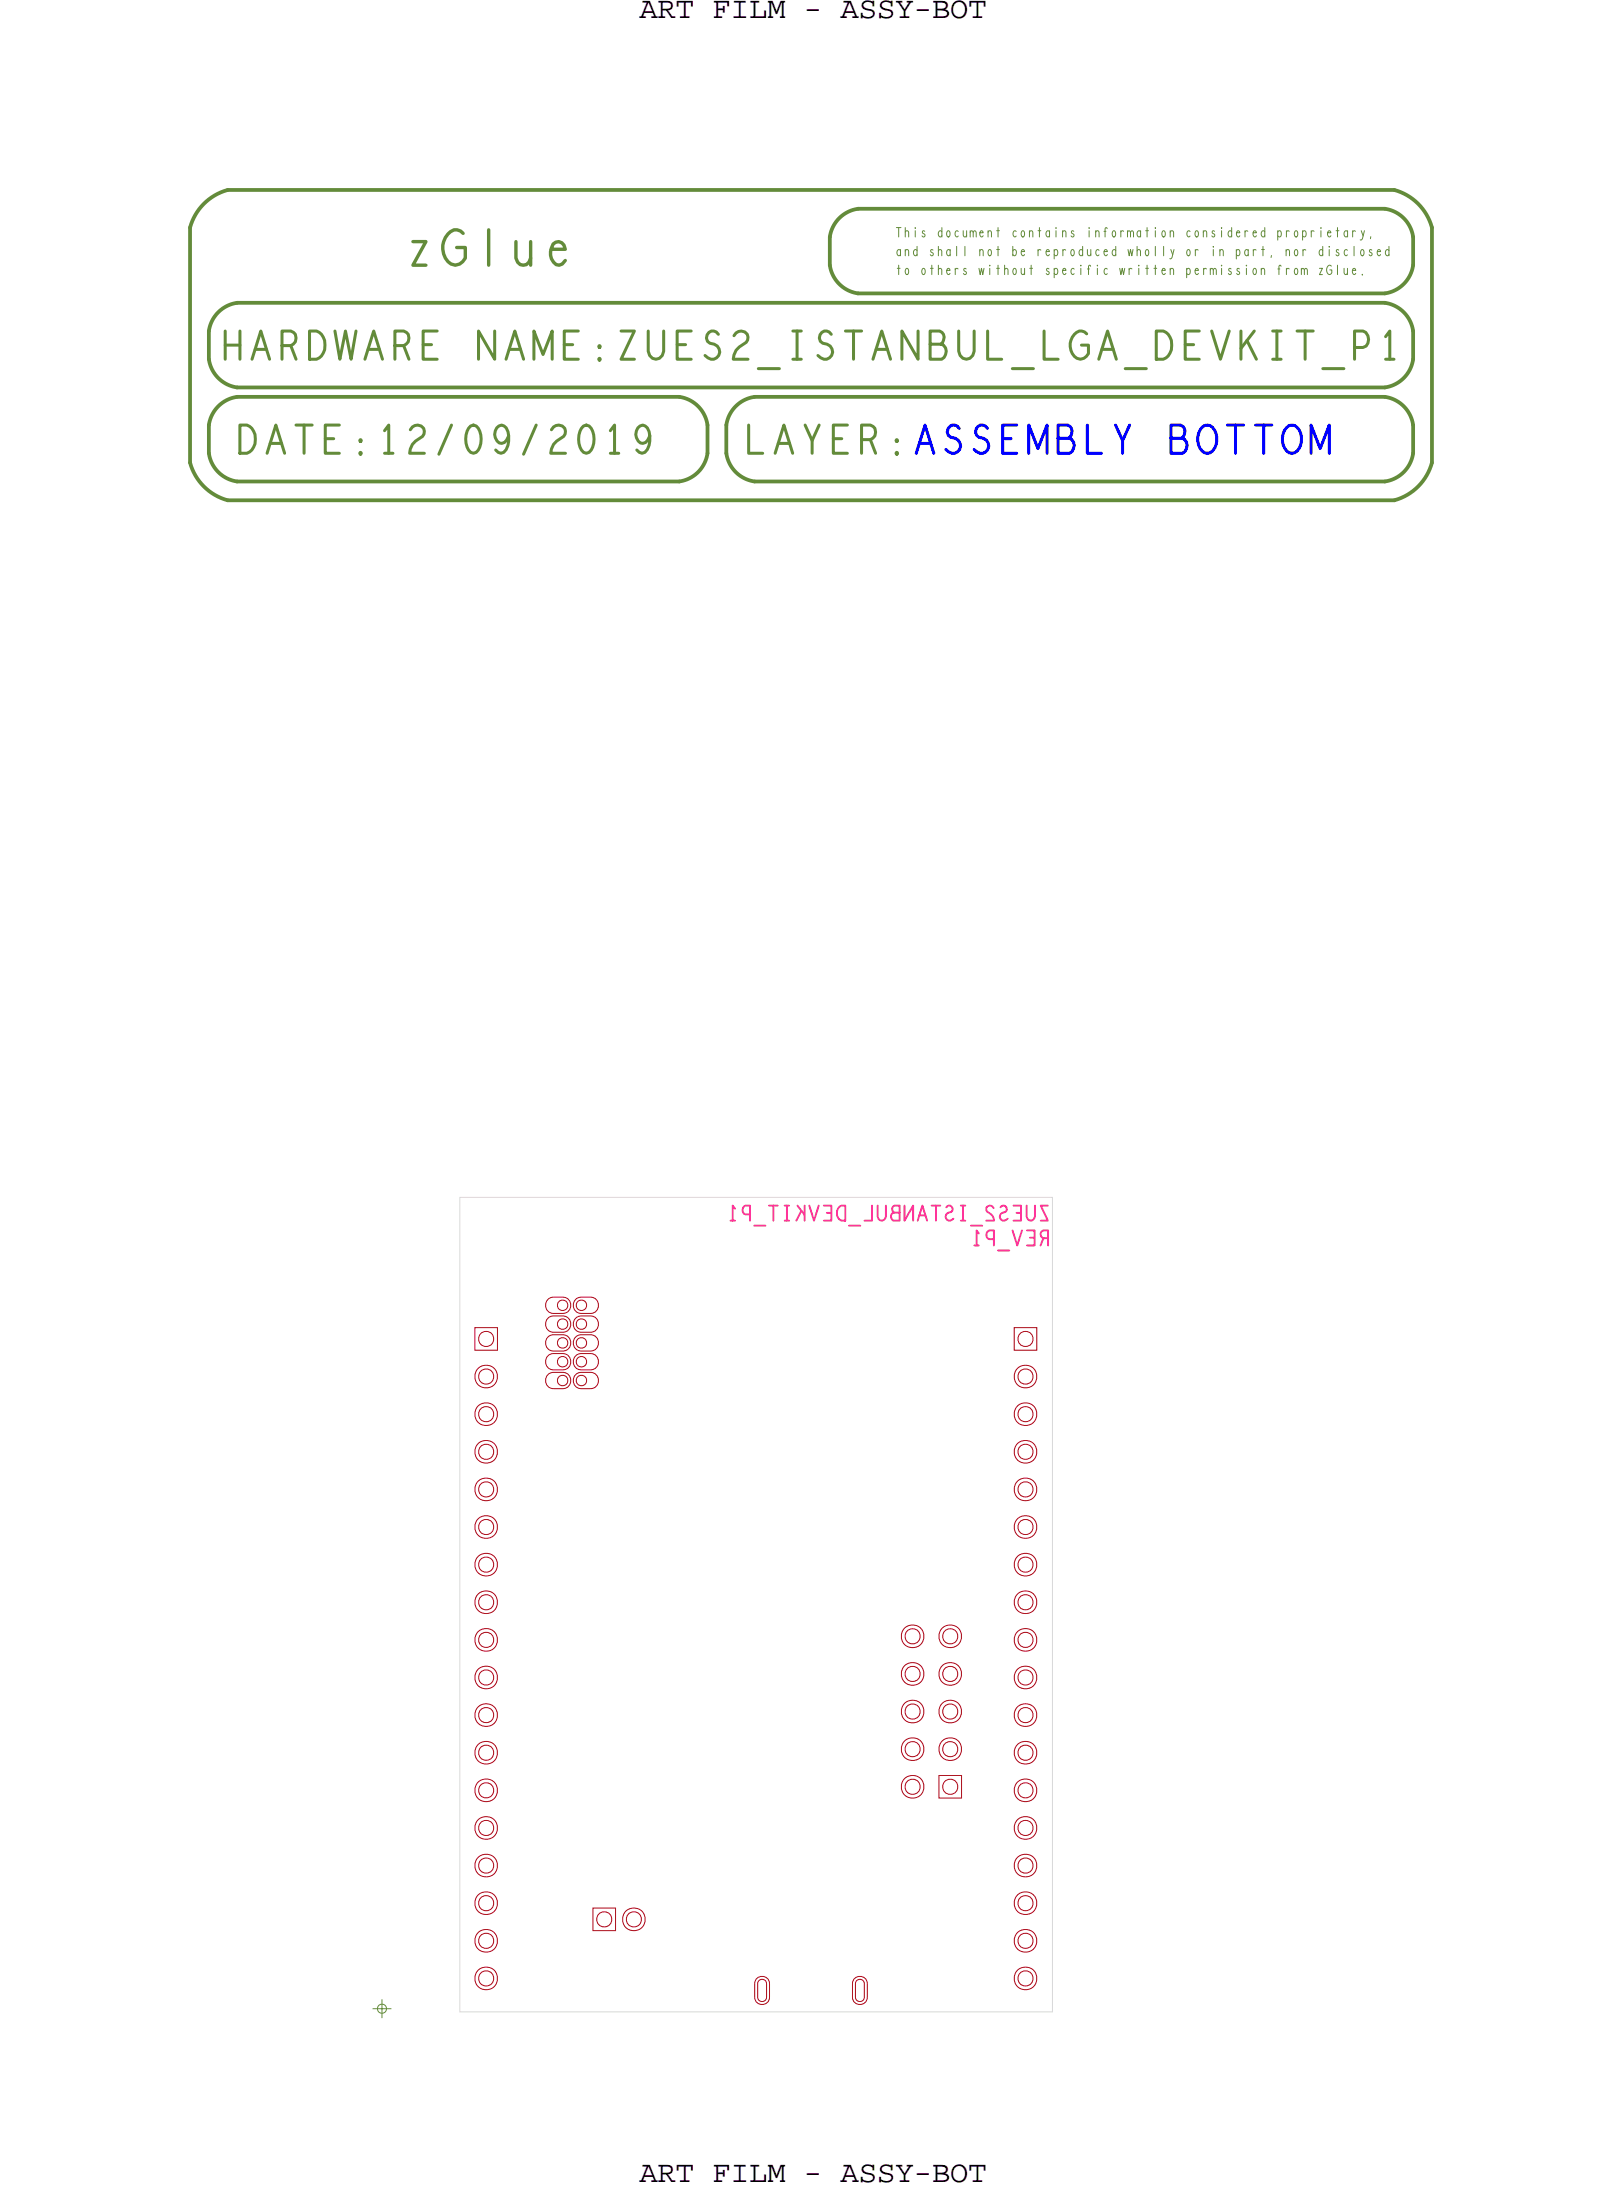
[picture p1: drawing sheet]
<svg xmlns="http://www.w3.org/2000/svg" width="109mm" height="149mm" viewBox="0 0 109 149" stroke-linecap="round" stroke-linejoin="round" font-family="sans-serif">
<!-- layer: Board Outline -->
<path d="M31 80.9h40v55h-40z" fill="none" stroke="#d9d9d9" stroke-width=".07"/>
<!-- layer: Components -->
<g fill="none" stroke="#638b3a" stroke-width=".25">
<path d="M12.8 15.4v15.8zM15.4 12.8h78.7zM15.4 12.8a3.6 3.6 0 0 0-2.6 2.6M56 17.9a2.24 2.24 0 0 0 1.9 1.9M56 16v1.9zM57.9 14.1h35.6zM57.9 19.8h35.6zM57.9 14.1a2.24 2.24 0 0 0-1.9 1.9M93.5 14.1a2.24 2.24 0 0 1 1.9 1.9M94.1 12.8a3.6 3.6 0 0 1 2.5 2.6M95.4 17.9a2.24 2.24 0 0 1-1.9 1.9M95.4 16v1.9z"/>
<path d="M96.6 15.4v15.8zM12.8 31.2a3.6 3.6 0 0 0 2.6 2.6M14.1 24.3a2.24 2.24 0 0 0 1.9 1.9M14.1 30.6a2.24 2.24 0 0 0 1.9 1.9M14.1 22.4v1.9zM14.1 28.7v1.9zM15.4 33.8h78.7zM16 26.2h77.5zM16 20.4h77.5zM16 26.8h29.8zM16 32.5h29.8zM16 20.4a2.24 2.24 0 0 0-1.9 2"/>
<path d="M16 26.8a2.24 2.24 0 0 0-1.9 1.9M45.8 26.8a2.24 2.24 0 0 1 2 1.9M47.8 30.6a2.24 2.24 0 0 1-2 1.9M47.8 28.7v1.9zM49 30.6a2.24 2.24 0 0 0 1.9 1.9M49 28.7v1.9zM50.9 32.5h42.6zM50.9 26.8h42.6zM50.9 26.8a2.24 2.24 0 0 0-1.9 1.9M93.5 20.4a2.24 2.24 0 0 1 1.9 2M93.5 26.8a2.24 2.24 0 0 1 1.9 1.9M95.4 24.3a2.24 2.24 0 0 1-1.9 1.9"/>
<path d="M95.4 30.6a2.24 2.24 0 0 1-1.9 1.9M95.4 22.4v1.9zM95.4 28.7v1.9zM96.6 31.2a3.6 3.6 0 0 1-2.5 2.6"/>
</g>
<!-- layer: Nets -->
<g fill="none" stroke="#a90512" stroke-width=".07">
<path d="M32.1 89.6h1.5v1.6h-1.5zM37 92.8l.4-.1h.6l.3 .1 .2 .3v.3l-.2 .3-.3 .1h-.6l-.4-.1-.2-.3v-.3zM37 91.5l.4-.1h.6l.3 .1 .2 .3v.3l-.2 .3-.3 .1h-.6l-.4-.1-.2-.3v-.3zM37 87.7l.4-.1h.6l.3 .1 .2 .3v.3l-.2 .3-.3 .1h-.6l-.4-.1-.2-.3v-.3zM37 90.2l.4-.1h.6l.3 .1 .2 .3v.3l-.2 .3-.3 .1h-.6l-.4-.1-.2-.3v-.3zM37 89l.4-.1h.6l.3 .1 .2 .2v.4l-.2 .2-.3 .2h-.6l-.4-.2-.2-.2v-.4zM37.7 93l.3-.1 .2 .1 .1 .2-.1 .3-.2 .1-.3-.1-.1-.3zM37.7 91.7l.3-.1 .2 .1 .1 .2-.1 .3-.2 .1-.3-.1-.1-.3zM37.7 87.9l.3-.1 .2 .1 .1 .2-.1 .3-.2 .1-.3-.1-.1-.3zM37.7 90.4l.3-.1 .2 .1 .1 .3-.1 .2-.2 .1-.3-.1-.1-.2zM37.7 89.2l.3-.1 .2 .1 .1 .2-.1 .2-.2 .2-.3-.2-.1-.2zM38.9 92.8l.3-.1h.6l.4 .1 .2 .3v.3l-.2 .3-.4 .1h-.6l-.3-.1-.2-.3v-.3z"/>
<path d="M38.9 91.5l.3-.1h.6l.4 .1 .2 .3v.3l-.2 .3-.4 .1h-.6l-.3-.1-.2-.3v-.3zM38.9 90.2l.3-.1h.6l.4 .1 .2 .3v.3l-.2 .3-.4 .1h-.6l-.3-.1-.2-.3v-.3zM38.9 89l.3-.1h.6l.4 .1 .2 .2v.4l-.2 .2-.4 .2h-.6l-.3-.2-.2-.2v-.4zM38.9 87.7l.3-.1h.6l.4 .1 .2 .3v.3l-.2 .3-.4 .1h-.6l-.3-.1-.2-.3v-.3zM39 93l.2-.1 .3 .1 .1 .2-.1 .3-.3 .1-.2-.1-.1-.3zM39 91.7l.2-.1 .3 .1 .1 .2-.1 .3-.3 .1-.2-.1-.1-.3zM39 90.4l.2-.1 .3 .1 .1 .3-.1 .2-.3 .1-.2-.1-.1-.2zM39 89.2l.2-.1 .3 .1 .1 .2-.1 .2-.3 .2-.2-.2-.1-.2zM39 87.9l.2-.1 .3 .1 .1 .2-.1 .3-.3 .1-.2-.1-.1-.3zM68.5 89.6h1.5v1.6h-1.5zM63.4 119.9h1.5v1.5h-1.5zM40 128.8h1.5v1.6h-1.5z"/>
<path d="M51 133.6l.3-.1h.3l.2 .1 .1 .4v.9l-.1 .3-.2 .1h-.3l-.3-.1-.1-.3v-.9zM51.2 133.7h.2h.2l.1 .3v.9l-.1 .2-.2 .1-.2-.1-.1-.2v-.9zM57.6 133.6l.3-.1h.3l.2 .1 .1 .4v.9l-.1 .3-.2 .1h-.3l-.3-.1-.1-.3v-.9zM57.8 133.7h.2h.2l.1 .3v.9l-.1 .2-.2 .1-.2-.1-.1-.2v-.9z"/>
<circle cx="32.8" cy="93" r=".51"/>
<circle cx="32.8" cy="95.5" r=".51"/>
<circle cx="32.8" cy="90.4" r=".51"/>
<circle cx="32.8" cy="98" r=".51"/>
<circle cx="32.8" cy="93" r=".77"/>
<circle cx="32.8" cy="95.5" r=".77"/>
<circle cx="32.8" cy="98" r=".77"/>
<circle cx="69.2" cy="93" r=".51"/>
<circle cx="69.2" cy="95.5" r=".51"/>
<circle cx="69.2" cy="90.4" r=".51"/>
<circle cx="69.2" cy="98" r=".51"/>
<circle cx="69.2" cy="93" r=".77"/>
<circle cx="69.2" cy="98" r=".77"/>
<circle cx="69.2" cy="95.5" r=".77"/>
<circle cx="32.8" cy="108.2" r=".51"/>
<circle cx="32.8" cy="105.7" r=".51"/>
<circle cx="32.8" cy="118.4" r=".51"/>
<circle cx="32.8" cy="103.1" r=".51"/>
<circle cx="32.8" cy="110.7" r=".51"/>
<circle cx="32.8" cy="100.6" r=".51"/>
<circle cx="32.8" cy="113.3" r=".51"/>
<circle cx="32.8" cy="115.8" r=".51"/>
<circle cx="32.8" cy="108.2" r=".77"/>
<circle cx="32.8" cy="113.3" r=".77"/>
<circle cx="32.8" cy="118.4" r=".77"/>
<circle cx="32.8" cy="105.7" r=".77"/>
<circle cx="32.8" cy="103.1" r=".77"/>
<circle cx="32.8" cy="110.7" r=".77"/>
<circle cx="32.8" cy="115.8" r=".77"/>
<circle cx="32.8" cy="100.6" r=".77"/>
<circle cx="61.6" cy="110.5" r=".51"/>
<circle cx="61.6" cy="115.6" r=".51"/>
<circle cx="61.6" cy="113" r=".51"/>
<circle cx="61.6" cy="118.1" r=".51"/>
<circle cx="61.6" cy="118.1" r=".77"/>
<circle cx="61.6" cy="110.5" r=".77"/>
<circle cx="61.6" cy="113" r=".77"/>
<circle cx="61.6" cy="115.6" r=".77"/>
<circle cx="64.1" cy="110.5" r=".51"/>
<circle cx="64.1" cy="115.6" r=".51"/>
<circle cx="64.1" cy="113" r=".51"/>
<circle cx="64.1" cy="118.1" r=".51"/>
<circle cx="64.1" cy="115.6" r=".77"/>
<circle cx="64.1" cy="110.5" r=".77"/>
<circle cx="64.1" cy="118.1" r=".77"/>
<circle cx="64.1" cy="113" r=".77"/>
<circle cx="69.2" cy="108.2" r=".51"/>
<circle cx="69.2" cy="105.7" r=".51"/>
<circle cx="69.2" cy="118.4" r=".51"/>
<circle cx="69.2" cy="103.1" r=".51"/>
<circle cx="69.2" cy="110.7" r=".51"/>
<circle cx="69.2" cy="100.6" r=".51"/>
<circle cx="69.2" cy="113.3" r=".51"/>
<circle cx="69.2" cy="115.8" r=".51"/>
<circle cx="69.2" cy="103.1" r=".77"/>
<circle cx="69.2" cy="115.8" r=".77"/>
<circle cx="69.2" cy="118.4" r=".77"/>
<circle cx="69.2" cy="105.7" r=".77"/>
<circle cx="69.2" cy="100.6" r=".77"/>
<circle cx="69.2" cy="110.7" r=".77"/>
<circle cx="69.2" cy="108.2" r=".77"/>
<circle cx="69.2" cy="113.3" r=".77"/>
<circle cx="32.8" cy="131.1" r=".51"/>
<circle cx="32.8" cy="133.6" r=".51"/>
<circle cx="32.8" cy="120.9" r=".51"/>
<circle cx="32.8" cy="126" r=".51"/>
<circle cx="32.8" cy="128.5" r=".51"/>
<circle cx="32.8" cy="123.4" r=".51"/>
<circle cx="32.8" cy="131.1" r=".77"/>
<circle cx="32.8" cy="123.4" r=".77"/>
<circle cx="32.8" cy="128.5" r=".77"/>
<circle cx="32.8" cy="133.6" r=".77"/>
<circle cx="32.8" cy="126" r=".77"/>
<circle cx="32.8" cy="120.9" r=".77"/>
<circle cx="40.8" cy="129.6" r=".51"/>
<circle cx="42.8" cy="129.6" r=".51"/>
<circle cx="42.8" cy="129.6" r=".77"/>
<circle cx="61.6" cy="120.7" r=".51"/>
<circle cx="61.6" cy="120.7" r=".77"/>
<circle cx="64.1" cy="120.7" r=".51"/>
<circle cx="69.2" cy="131.1" r=".51"/>
<circle cx="69.2" cy="133.6" r=".51"/>
<circle cx="69.2" cy="120.9" r=".51"/>
<circle cx="69.2" cy="123.4" r=".51"/>
<circle cx="69.2" cy="128.5" r=".51"/>
<circle cx="69.2" cy="126" r=".51"/>
<circle cx="69.2" cy="126" r=".77"/>
<circle cx="69.2" cy="133.6" r=".77"/>
<circle cx="69.2" cy="120.9" r=".77"/>
<circle cx="69.2" cy="128.5" r=".77"/>
<circle cx="69.2" cy="123.4" r=".77"/>
<circle cx="69.2" cy="131.1" r=".77"/>
</g>
<!-- layer: Text -->
<g fill="none" stroke="#638b3a" stroke-width=".07">
<path d="M60.7 17.9v.6M61.9 16.6v.7M62.9 17.9v.6M63.3 16.6v.7M63.3 17.9v.6M63.6 15.4v.6M64.6 16.6v.7M65.1 16.6v.7M67.4 15.4v.6M67.4 16.6v.7M68.4 16.6v.7M73.1 16.6v.7"/>
<path d="M75.3 16.6v.7M76.7 16.6v.7M78 16.6v.7M78.5 16.6v.7M85.2 16.6v.7M86.2 18.2h.2M86.5 18l-.1-.1-.1 .1v.5M89.1 18.1h.2l-.2 .4h.2M89.9 18a.28 .28 0 0 0-.4 .1 .28 .28 0 0 0 .1 .4h.1l.2-.1v-.2h-.1M90.3 17.9v.6"/>
</g>
<g fill="none" stroke="#638b3a" stroke-width=".2">
<path d="M15.2 22.4v1.9M16.2 28.7a.99 .99 0 0 1 1 .6 .99 .99 0 0 1-.2 1.1l-.3 .2h-.5zM16.2 22.4v1.9M17 24.3l.6-1.9 .6 1.9M18 30.6l.6-1.9 .6 1.9M18.2 29.9h.8M19 23.3h.6a.52 .52 0 0 0 .4-.5 .52 .52 0 0 0-.4-.4h-.6v1.9M20 28.7h1.1M20.5 28.7v1.9M20.9 22.4a.99 .99 0 0 1 1 .5 .99 .99 0 0 1-.2 1.1l-.3 .3h-.5zM22 29.6h.5M22.6 22.4l.3 1.9 .4-1.9 .4 1.9 .3-1.9"/>
<path d="M22.9 28.7h-.9v1.9h.9M24.3 29.7l.1 .1zM24.3 30.6h.1zM24.6 24.3l.6-1.9 .6 1.9M26 29.1l.2-.4v1.9M26 30.6h.5M26.7 23.3h.5a.52 .52 0 0 0 .4-.5 .52 .52 0 0 0-.4-.4h-.5v1.9M27.7 29a.48 .48 0 0 1 .7-.3 .48 .48 0 0 1 .1 .8 1.28 1.28 0 0 0-.9 1.1h1M29.5 22.4h-.9v1.9h.9M30.5 28.7l-.9 2M31.8 28.8a.43 .43 0 0 1 .6 .3 1.37 1.37 0 0 1-.3 1.4 .43 .43 0 0 1-.6-.3 1.37 1.37 0 0 1 .3-1.4zM33.4 22.4v1.9l-1.1-1.9v1.9"/>
<path d="M34.2 24.3l.5-1.9 .6 1.9M34.3 29.4l-.1 .3a.37 .37 0 0 1-.6 .1 .66 .66 0 0 1 .3-1.1 1.03 1.03 0 0 1 .4 1.4l-.3 .4-.2 .1-.3-.2M34.4 23.6h.7M36 24.3v-1.9l.7 1.5 .6-1.5v1.9M36.2 28.7l-.9 2M37.2 29a.48 .48 0 0 1 .7-.3 .48 .48 0 0 1 .1 .8 1.28 1.28 0 0 0-.8 1.1h1M38.1 23.3h.6M39 22.4h-.9v1.9h.9M39.4 28.8a.43 .43 0 0 1 .6 .3 1.37 1.37 0 0 1-.2 1.4 .43 .43 0 0 1-.7-.3 1.37 1.37 0 0 1 .3-1.4zM40.4 23.4h.1zM40.4 24.2l.1 .1zM41.2 29.1l.3-.4v1.9"/>
<path d="M41.2 30.6h.6M41.9 22.4h.9l-.9 1.9h.9M43.8 22.4v1.3a.52 .52 0 0 0 .5 .6 .52 .52 0 0 0 .5-.6v-1.3M43.9 29.4l-.2 .3a.37 .37 0 0 1-.6 .1 .66 .66 0 0 1 .3-1.1 1.03 1.03 0 0 1 .4 1.4l-.3 .4-.2 .1-.3-.2M45.7 23.3h.6M46.7 22.4h-1v1.9h1M48.5 22.6a.43 .43 0 0 0-.7-.1 .43 .43 0 0 0 .1 .7 .55 .55 0 0 1 .7 .7 .55 .55 0 0 1-1 .1M49.5 22.7a.48 .48 0 0 1 .7-.3 .48 .48 0 0 1 .2 .7 1.28 1.28 0 0 0-.9 1.2h1M50.5 28.7v1.9h1M51.2 24.9h1.4M52.3 30.6l.6-1.9 .6 1.9M52.5 29.9h.8"/>
<path d="M53.5 24.3h.6M53.5 22.4h.6M53.8 22.4v1.9M54.3 28.7l.5 1v.9M55.3 28.7l-.5 1M56.1 22.6a.43 .43 0 0 0-.7-.1 .43 .43 0 0 0 .1 .7 .55 .55 0 0 1 .7 .7 .55 .55 0 0 1-1 .1M56.2 29.6h.6M57.1 22.4h1.1M57.2 28.7h-1v1.9h1M57.6 22.4v1.9M58.1 29.7h.6a.52 .52 0 0 0 .4-.5 .52 .52 0 0 0-.4-.5h-.6v1.9M58.7 29.7l.4 .9"/>
<path d="M58.9 24.3l.6-1.9 .6 1.9M59.1 23.6h.8M60.5 29.7l.1 .1zM60.5 30.6h.1zM62 22.4v1.9l-1.1-1.9v1.9M62.8 23.2h.7a.55 .55 0 0 1 .4 .5 .55 .55 0 0 1-.3 .6h-.8v-1.9h.6a.51 .51 0 0 1 .1 .8M64.7 22.4v1.3a.52 .52 0 0 0 .5 .6 .52 .52 0 0 0 .5-.6v-1.3M66.7 22.4v1.9h.9M68.3 24.9h1.4M70.5 22.4v1.9h.9M73.3 22.5a.69 .69 0 0 0-.7 0 .69 .69 0 0 0-.4 .7 .93 .93 0 0 0 .7 1.1l.3-.1 .3-.3v-.6h-.5M74.2 24.3l.6-1.9 .5 1.9"/>
<path d="M74.4 23.6h.7M75.9 24.9h1.5M78 22.4a.99 .99 0 0 1 1 .5 .99 .99 0 0 1-.2 1.1l-.3 .3h-.5zM80 23.3h.6M80.9 22.4h-.9v1.9h.9M81.8 22.4l.6 1.9 .6-1.9M83.8 22.4v1.9M84.2 23l.6 1.3M84.7 22.4l-.9 1.1M85.9 24.3h.6M85.9 22.4h.6M86.2 22.4v1.9"/>
<path d="M87.5 22.4h1.1M88.1 22.4v1.9M89.3 24.9h1.4M91.4 23.5h.6a.6 .6 0 0 0 .4-.6 .6 .6 0 0 0-.4-.5h-.6v1.9M93.5 22.7l.3-.3v1.9M93.5 24.3h.6"/>
</g>
<g fill="none" stroke="#00f" stroke-width=".2">
<path d="M61.8 30.6l.6-1.9 .6 1.9M62.1 29.9h.7M64.7 28.9a.43 .43 0 0 0-.6-.1 .43 .43 0 0 0 .1 .7 .55 .55 0 0 1 .6 .8 .55 .55 0 0 1-1 .1M66.6 28.9a.43 .43 0 0 0-.6-.1 .43 .43 0 0 0 .1 .7 .55 .55 0 0 1 .6 .8 .55 .55 0 0 1-1 .1M67.7 29.6h.5M68.6 28.7h-.9v1.9h.9M69.4 30.6v-1.9l.7 1.6 .6-1.6v1.9M71.4 29.6h.7a.55 .55 0 0 1 .4 .5 .55 .55 0 0 1-.3 .5h-.8v-1.9h.7a.51 .51 0 0 1 0 .9M73.4 28.7v1.9h.9M75.3 28.7l.5 1v.9M76.2 28.7l-.4 1M79 29.6h.8a.55 .55 0 0 1 .3 .5 .55 .55 0 0 1-.3 .5h-.8v-1.9h.7a.51 .51 0 0 1 .1 .9"/>
<path d="M81.1 28.9a.56 .56 0 0 1 .6-.1 .56 .56 0 0 1 .4 .5 1.01 1.01 0 0 1-.6 1.3 1.06 1.06 0 0 1-.4-1.7zM82.8 28.7h1.1M83.4 28.7v1.9M84.7 28.7h1.1M85.3 28.7v1.9M86.8 28.9a.56 .56 0 0 1 .7-.1 .56 .56 0 0 1 .3 .5 1.01 1.01 0 0 1-.6 1.3 1.06 1.06 0 0 1-.4-1.7zM88.5 30.6v-1.9l.6 1.6 .6-1.6v1.9"/>
</g>
<g fill="none" stroke="#f39" stroke-width=".13">
<path d="M49.3 82.4h.3M49.6 81.6l-.1-.2v1M50.6 82h-.3a.32 .32 0 0 1-.2-.3 .32 .32 0 0 1 .2-.3h.3v1M50.9 82.8h.8M51.9 81.4h.6M52.2 81.4v1M53 82.4h.3M53 81.4h.3M53.1 81.4v1M53.8 81.4l.5 .6M54.1 81.7l-.4 .7M54.3 81.4v1"/>
<path d="M54.6 81.4l.3 1 .4-1M55.6 81.4h.5v1h-.5M55.8 81.9h.3M56.6 81.5l.2-.1h.2v1a.53 .53 0 0 1-.5-.3 .53 .53 0 0 1 .1-.6zM57.3 82.8h.8M58.9 81.4v1h-.6M59.2 81.4v.7a.28 .28 0 0 0 .3 .3 .28 .28 0 0 0 .3-.3v-.7M60.3 81.9l-.1-.3 .1-.1 .4-.1v1h-.4l-.1-.1a.26 .26 0 0 1 .1-.4h.4M61 81.4v1l.6-1v1M61.9 82.4l.4-1 .3 1M62.1 82.1h.4M62.9 81.4h.6"/>
<path d="M63.2 81.4v1M63.9 81.5a.23 .23 0 0 1 .3 0 .23 .23 0 0 1 0 .3 .29 .29 0 0 0-.4 .4 .3 .3 0 0 0 .6 .1M64.8 82.4h.4M64.8 81.4h.4M65 81.4v1M65.5 82.8h.8M65.8 84.1h.3M66.1 83.3l-.2-.2v1M67.1 81.6a.26 .26 0 0 0-.4-.2 .26 .26 0 0 0-.1 .4 .68 .68 0 0 1 .5 .6h-.5M67.1 83.7h-.3a.32 .32 0 0 1-.2-.3 .32 .32 0 0 1 .2-.3h.3v1M67.4 84.4h.7M67.5 81.5a.23 .23 0 0 1 .4 0 .23 .23 0 0 1-.1 .3 .29 .29 0 0 0-.3 .4 .29 .29 0 0 0 .5 .1"/>
<path d="M68.3 83.1l.4 1 .3-1M68.4 81.4h.5v1h-.5M68.6 81.9h.3M69.3 81.4v.7a.28 .28 0 0 0 .3 .3 .28 .28 0 0 0 .2-.3v-.7M69.3 83.1h.5v1h-.5M69.5 83.6h.3M70.4 83.6l-.2 .5M70.7 81.4h-.5l.5 1h-.5M70.7 83.6h-.3a.28 .28 0 0 1-.2-.3 .28 .28 0 0 1 .2-.2h.3v1"/>
</g>
<path d="M31.3 15.8a.69 .69 0 0 0-1.2 .2 1.26 1.26 0 0 0 .6 1.9l.3-.1 .4-.4v-.7h-.6M33 15.5v2.4" fill="none" stroke="#638b3a" stroke-width=".23"/>
<!-- layer: Drawing Origin -->
<path d="M25.1 135.6h1.3M25.6 135.4l.2-.1 .2 .1 .1 .2-.1 .2-.2 .1-.2-.1-.1-.2zM25.8 135v1.3" fill="none" stroke="#638b3a" stroke-width=".07"/>
<text font-size="2.4" fill="#638b3a" x="27.4" y="17.9">zGlue</text>
<g font-size="2.1">
<text x="43.2" y="1.2">ART FILM - ASSY-BOT</text>
<text x="43.2" y="147.3">ART FILM - ASSY-BOT</text>
</g>
<text font-size="1.9" fill="#638b3a" x="15" y="24.3">HARDWARE</text>
<g font-size=".6" fill="#638b3a">
<text x="60.5" y="16">This</text>
<text x="60.5" y="17.3">and</text>
<text x="62.7" y="17.3">shall</text>
<text x="63.3" y="16">document</text>
<text x="66.1" y="17.3">not</text>
<text x="68.3" y="16">contains</text>
<text x="68.3" y="17.3">be</text>
<text x="70" y="17.3">reproduced</text>
<text x="73.4" y="16">information</text>
<text x="76.2" y="17.3">wholly</text>
<text x="80.2" y="16">considered</text>
<text x="80.2" y="17.3">or</text>
<text x="81.9" y="17.3">in</text>
<text x="83.6" y="17.3">part,</text>
<text x="86.4" y="16">proprietary,</text>
<text x="87" y="17.3">nor</text>
<text x="89.2" y="17.3">disclosed</text>
<text x="60.5" y="18.5">to</text>
<text x="62.1" y="18.5">others</text>
<text x="66.1" y="18.5">without</text>
<text x="70.6" y="18.5">specific</text>
<text x="75.7" y="18.5">written</text>
<text x="80.2" y="18.5">permission</text>
<text x="86.4" y="18.5">from</text>
<text x="89.2" y="18.5">zGlue.</text>
</g>
</svg>
